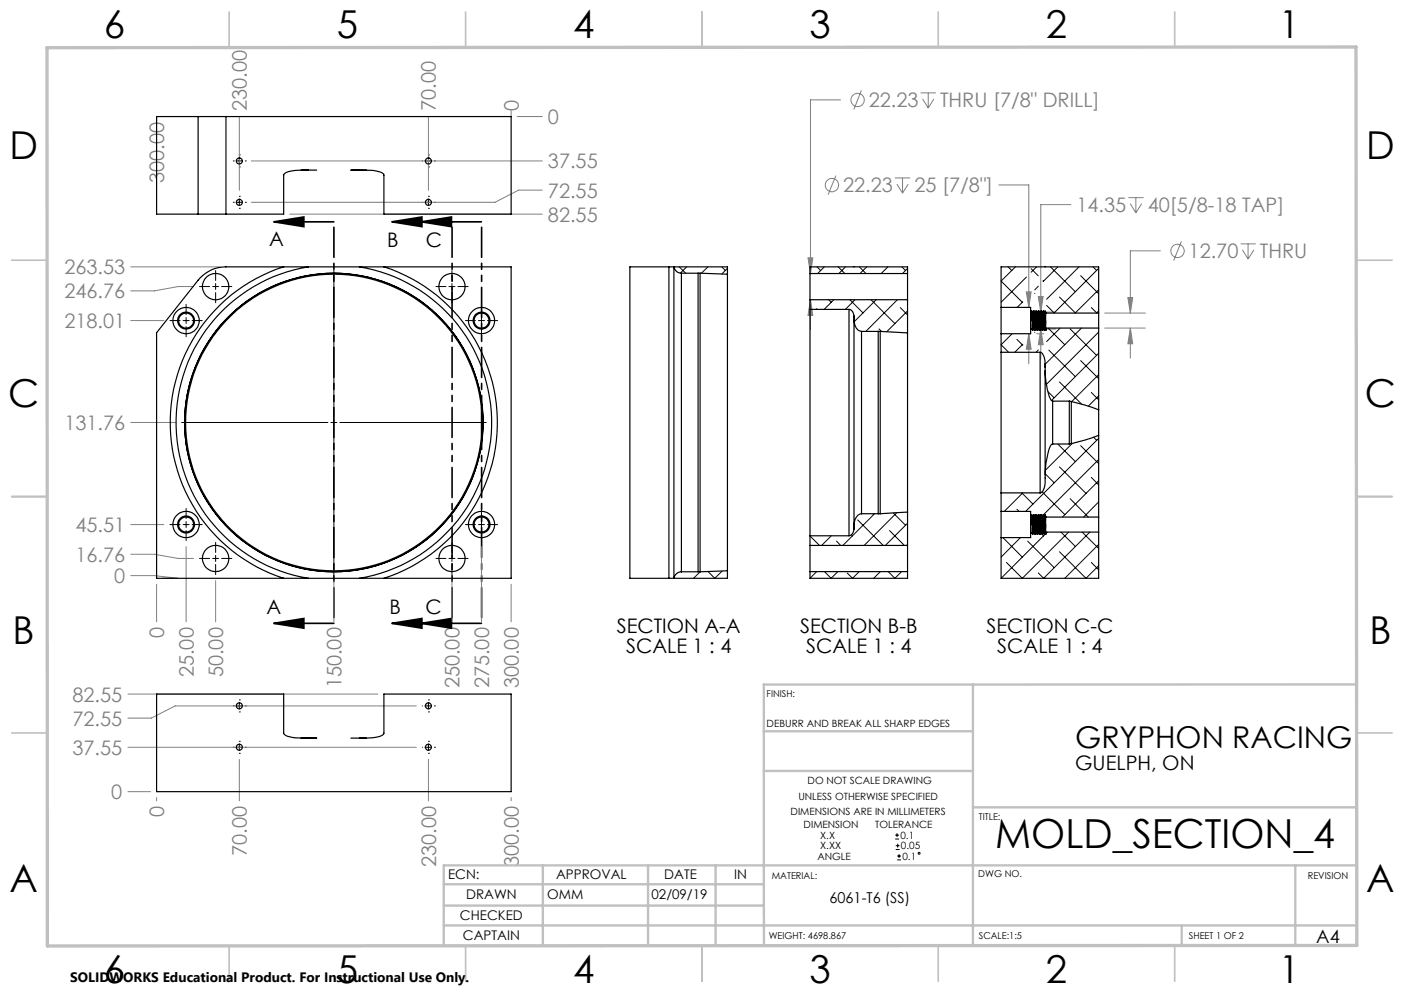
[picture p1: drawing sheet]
<svg xmlns="http://www.w3.org/2000/svg" width="297mm" height="210mm" viewBox="0 0 297 210" stroke-linecap="round" stroke-linejoin="round" font-family="sans-serif">
<g fill="none" stroke="#808080" stroke-width=".21">
<path d="M182.2 19.1l-1.6 4.1M194.7 19.6h3.3M196.4 19.6v3.3M33.1 24.7v1.2M50.6 24.7v15.5M53.2 34h61.5M90.6 24.7v15.5M108.1 23.4v1.3M109.4 24.7h5.3M176.8 37.1l-1.6 4.1M177.8 21.1h-6.4v36.7M189.3 37.6h3.2"/>
<path d="M189.7 38.9l1.2 1.9M190.9 37.6v3.2M192.1 38.9l-1.2 1.9M195.2 20.9l1.2 2M197.6 20.9l-1.2 2M211.3 39.1h6.3v25.9M27.7 56.4h18.8M61.3 45.3h53.4M114.7 40.2h-5l-5 2.6h-51.5M170.9 54.5h1l-.5 3.3zM226.5 43.3h-6.3v22.7M238.7 41.8h3.2"/>
<path d="M239.1 43.1l1.2 1.9M240.3 41.8v3.2M241.5 43.1l-1.2 1.9M245.5 53h-6.4v13.2M249.9 51l-1.6 4.1M262.4 51.6h3.2M262.8 52.8l1.2 2M264 51.6v3.2M265.3 52.8l-1.3 2M27.7 67.8h7M40.9 60.6h-3.2l-5 .9h-5M171.4 63.4l.5 3.3h-1z"/>
<path d="M171.4 63.4v6.3M217.1 61.7h1l-.5 3.3zM217.6 70.6l.5 3.3h-1zM217.6 70.6v6.3M219.3 70.6h1.5M219.3 69.6h4M219.3 66h4M219.6 62.7h1.1l-.5 3.3zM220.2 69.6v6.3M220.2 69.6l.5 3.3h-1.1zM233.7 66.2h8.6M233.7 69.4h8.6"/>
<path d="M238.6 62.9h1l-.5 3.3zM239.1 69.4l.5 3.3h-1zM239.1 69.4v6.3M27.7 89.4h9.4M27.7 117.2h5l5 .9h3.2M27.7 110.9h7M39.4 115.6v15.9M101.8 115.6v15.9M27.7 121.7h5l5 .6h-3.3M33.1 123.6v7.9M45.6 122.8v8.7M70.6 122.8v8.7"/>
<path d="M95.6 122.8v8.7M108.1 123.6v7.9M27.1 158h61M27.1 146.8h52.8M88.1 149.3h-51.1l-5 2.6h-4.9M27.1 167.4h4.8M33.1 168.7v.7M50.6 160.6v8.8M90.6 160.6v8.8M108.1 168.7v.7"/>
<circle cx="176" cy="39.1" r="1.42"/>
<circle cx="181.4" cy="21.1" r="1.42"/>
<circle cx="249.1" cy="53.1" r="1.41"/>
</g>
<g fill="none" stroke="#000" stroke-width=".21">
<path d="M49.4 34h.1M50 34h1.3M50.6 32.8h.1M50.6 35.3h.1M50.6 33.4v1.3M51.9 34h.1M89.3 34h.1M90 34h1.3M90.6 32.8h.1M90.6 35.3h.1M90.6 33.4v1.3M91.9 34h.1"/>
<path d="M45.6 57.2v2.1M45.6 60v1.2M49.4 42.8h.1M50 42.8h1.3M50.6 41.5h.1M50.6 44.1h.1M50.6 42.1v1.3M51.9 42.8h.1M70.6 57.1v31M89.3 42.8h.1M90 42.8h1.3M90.6 41.5h.1"/>
<path d="M90.6 44.1h.1M90.6 42.1v1.3M91.9 42.8h.1M95.6 57.2v2.1M95.6 60v1.2M35.9 67.8h2.2M38.7 67.8h1.3M39.4 64.4v2.1M39.4 67.2v1.2M39.4 69.1v2.1M40.6 67.8h2.2M42.2 60.6h2.1"/>
<path d="M45 60.6h1.2M45.6 61.9v2.1M46.9 60.6h2.1M92.2 60.6h2.1M95 60.6h1.2M95.6 61.9v2.1M96.9 60.6h2.1M98.5 67.8h2.1M101.2 67.8h1.3M101.8 64.4v2.1M101.8 67.2v1.2M101.8 69.1v2.1"/>
<path d="M103.1 67.8h2.2M38.4 89.4h31M70 89.4h1.3M70.6 88.7v1.3M70.6 90.6v31M71.9 89.4h30.9M35.9 110.9h2.2M38.7 110.9h1.3M39.4 107.5v2.2M39.4 110.3v1.3M39.4 112.2v2.1M40.6 110.9h2.2"/>
<path d="M42.2 118.1h2.1M45 118.1h1.2M45.6 114.7v2.1M45.6 117.5v1.2M45.6 119.4v2.1M46.9 118.1h2.1M92.2 118.1h2.1M95 118.1h1.2M95.6 114.7v2.1M95.6 117.5v1.2M95.6 119.4v2.1M96.9 118.1h2.1"/>
<path d="M98.5 110.9h2.1M101.2 110.9h1.3M101.8 107.5v2.2M101.8 110.3v1.3M101.8 112.2v2.1M103.1 110.9h2.2M49.4 149.3h.1M49.4 158h.1M50 149.3h1.3M50 158h1.3M50.6 148h.1M50.6 150.6h.1"/>
<path d="M50.6 156.8h.1M50.6 159.3h.1M50.6 148.7v1.2M50.6 157.4v1.3M51.9 149.3h.1M51.9 158h.1M89.3 149.3h.1M89.3 158h.1M90 149.3h1.3M90 158h1.3M90.6 148h.1M90.6 150.6h.1"/>
<path d="M90.6 156.8h.1M90.6 159.3h.1M90.6 148.7v1.2M90.6 157.4v1.3M91.9 149.3h.1M91.9 158h.1M189.4 177.4h.8M189.4 176.6h.8M189.5 179.7h.8M189.5 178.8h.8M189.8 176.2v.8M189.9 178.4v.8"/>
<path d="M189.8 181.8h.8M189.8 181h.8M190.2 180.6v.9"/>
<circle cx="194.4" cy="180.4" r=".2"/>
</g>
<path d="M57.9 46.9h12.7M57.9 46.9l6.4-1v2zM82.9 46.9l6.4-1v2zM82.9 46.9h18.9M89.1 46.9l6.4-1v2zM57.9 131.8h12.7M57.9 131.8l6.4-1v2zM82.9 131.8l6.4-1v2zM82.9 131.8h18.9M89.1 131.8l6.4-1v2z" fill="none" stroke="#000" stroke-width=".35"/>
<path d="M70.6 46.9v84.9M95.6 46.9v84.9M101.9 46.9v84.9" fill="none" stroke="#000" stroke-width=".35" stroke-dasharray="6.3 1.3 1.3 1.3 1.3 1.3" stroke-dashoffset="-1.2"/>
<g fill="none" stroke="#c0c0c0" stroke-width=".35">
<path d="M48.5 2.5v7.5M98.5 2.5v7.5M148.5 2.5v7.5M198.5 2.5v7.5M248.5 2.5v7.5M2.5 55h7.5M287 55h7.5M2.5 105h7.5M287 105h7.5M2.5 155h7.5M287 155h7.5M48.5 200v7.5"/>
<path d="M98.5 200v7.5M148.5 200v7.5M198.5 200v7.5M248.5 200v7.5"/>
</g>
<g fill="none" stroke="#c0c0c0" stroke-width=".5">
<path d="M161.6 154.6h44.2M205.8 144.8v55.2M287 144.7l-125.4 .1v55.2M161.6 163h44.2M205.8 170.7h81.2M93.9 195.7h193.1M93.9 191.5h67.7M93.9 187h67.7M114.8 183v17M137.1 183v17M151.4 183v17M250 195.8v4.2"/>
<path d="M274 183v16.9M287 183h-193.1v17"/>
</g>
<path d="M9.9 10.1l276.9-.2 .2 190-277 .2z" fill="none" stroke="#c0c0c0" stroke-width=".7"/>
<g fill="#000">
<path d="M57.9 46.9l6.4-1v2zM57.9 131.8l6.4-1v2z"/>
<path d="M82.9 46.9l6.4-1v2zM82.9 131.8l6.4-1v2zM89.1 46.9l6.4-1v2zM89.1 131.8l6.4-1v2z"/>
</g>
<path d="M170.9 54.5h1l-.5 3.3zM171.4 63.4l.5 3.3h-1zM217.1 61.7h1l-.5 3.3zM217.6 70.6l.5 3.3h-1zM238.6 62.9h1l-.5 3.3zM239.1 69.4l.5 3.3h-1zM220.2 69.6l.5 3.3h-1.1zM219.6 62.7h1.1l-.5 3.3z" fill="#808080"/>
<g fill="none" stroke="#000" stroke-width=".25">
<path d="M41.9 24.7h5.9M41.9 24.7h-8.8v20.6h8.8M41.9 24.7v20.6M47.8 24.7h60.3v20.6h-26.9v-8.4a3.7 3.7 0 0 0-3-.9h-4h3.3M47.8 24.7v20.6M50.6 33.4h.1M63.7 36h3.3M65.2 36a9.2 9.2 0 0 0-4.9 .6l-.3 .4v8.3h-12.2M90.6 33.4h.1M41.9 45.3h5.9M50.6 42.1l.1 .1M60 56.4h-12.2a7.3 7.3 0 0 0-5.9 2.9l-8.8 11.1v51.9h26.9"/>
<path d="M60 56.4a34.6 34.6 0 0 0-24 33 34.6 34.6 0 0 0 24 32.9M60 56.4h5.2M65.2 56.4a33.4 33.4 0 0 0-28 33 33.4 33.4 0 0 0 28 32.9M65.2 56.4h10.8M76 56.4a33.4 33.4 0 0 1 28 33 33.4 33.4 0 0 1-28 32.9M76 56.4h5.2M81.2 56.4a34.6 34.6 0 0 1 24 33 34.6 34.6 0 0 1-24 32.9M81.2 56.4h26.9v65.9h-26.9M90.6 42.1l.1 .1M141.5 56.4v65.9M141.5 56.4h1M141.5 56.4h-8.3v65.9h8.3"/>
<path d="M142.6 56.4v65.9M144.1 57.8a1.58 1.58 0 0 1-1.5-1.4h11.3v1.6M144.1 57.8v63.1M144.1 57.8h3.6M147.7 57.8v63.1M147.7 57.8h.4M148.1 57.8v63.1M148.1 57.8l5.8 .2M153.9 58v62.7M171.3 57.8v5.6M171.3 57.8v-1.4h20.7v1.4M171.3 57.8h20.7"/>
<path d="M180.7 56.4h.1M192 57.8v5.6M221.1 56.4h.1M171.3 65.4v47.9M171.3 63.4v2M171.3 63.4h20.7M171.3 65.4h8.3M179.6 65.4a1.47 1.47 0 0 1 1.1 1.8M179.6 65.4v47.9M180.7 67.6v43.5M180.7 67.2a2.71 2.71 0 0 0 1.2 2.8l.3 .1M180.7 66.8v.4"/>
<path d="M182.2 70.1v38.5M182.2 70.1h4M185.8 70.1v38.5M186.2 70.1l5.8 .3M186.2 70.1v38.5M192 70.4v37.9M192 63.4v7M211.8 65v5.6M211.8 74.5v29.7M211.8 65v-8.6h20.6v9.8M211.8 65h6.2v1M211.8 70.6v3.9"/>
<path d="M211.8 74.5h8.2M218 67.8v1.8M218 66v1.8M218 69.6v1h-6.2M218 69.6h.3M218 66h.1M218.1 66l-.1 1.8M218.2 65.8h.1M218.2 65.8l-.1 .2M218.2 65.8l-.1 2M218.3 65.8l.1 .2M218.3 65.8l-.1 2"/>
<path d="M218.3 69.6l.1 .2M218.4 66l-.1 1.8h-.3M218.4 66h.1M218.4 69.8h.1M218.5 66l-.2 3.6M218.5 69.6l-.1 .2M218.5 69.6h.2M218.6 65.8h.1M218.6 65.8l-.1 .2M218.6 65.8l-.2 4M218.6 65.8l.1 .2M218.6 65.8l-.2 3.9"/>
<path d="M218.7 69.6l.1 .2M218.7 66l-.2 3.6M218.7 66h.1M218.8 69.8h.1M218.8 66l-.1 3.6M218.9 69.6l-.1 .2M218.9 69.6h.1M218.9 65.8h.1M218.9 65.8l-.1 .2M218.9 65.8l-.1 4M219 65.8l.1 .2M219 65.8l-.2 3.9"/>
<path d="M219 69.6l.1 .2M219.1 66l-.2 3.6M219.1 66h.1M219.1 69.8h.1M219.2 66l-.2 3.6M219.3 69.6l-.2 .2M219.3 69.6h.1M219.3 65.8h.1M219.3 65.8l-.1 .2M219.3 65.8l-.2 4M219.3 65.8l.1 .2M219.3 65.8l-.2 3.9"/>
<path d="M219.4 69.6l.1 .2M219.4 66l-.1 3.6M219.4 66h.1M219.5 69.8h.1M219.5 66l-.1 3.6M219.6 69.6l-.1 .2M219.6 69.6h.1M219.6 65.8h.1M219.6 65.8l-.1 .2M219.6 65.8l-.1 4M219.7 65.8l.1 .2M219.7 65.8l-.2 3.9"/>
<path d="M219.7 69.6l.1 .2M219.8 66l-.2 3.6M219.8 66h.1M219.8 69.8h.1M219.9 66l-.2 3.6M220 69.6l-.1 .2M220 69.6h.1M220 65.8h.1M220 65.8l-.1 .2M220 65.8l-.2 4M220 74.5h.2a3.3 3.3 0 0 1 .9 3.1M220 65.8l.1 .2"/>
<path d="M220 65.8l-.1 3.9M220 74.5v29.7M220.1 69.6l.1 .2M220.1 66l-.1 3.6M220.1 66h.1M220.2 69.8h.1M220.2 66l-.1 3.6M220.3 69.6l-.1 .2M220.3 69.6h.1M220.3 65.8l-.1 .2M220.3 65.8l-.1 4M220.3 65.8h.1"/>
<path d="M220.4 65.8l.1 .2M220.4 65.8l-.2 3.9M220.4 69.6l.1 .2M220.5 66l-.2 3.6M220.5 66h.1M220.5 69.8h.1M220.6 66l-.2 3.6M220.7 69.6l-.1 .2M220.7 69.6h.1M220.7 65.8h.1M220.7 65.8l-.1 .2M220.7 65.8l-.2 4"/>
<path d="M220.7 65.8l.1 .2M220.7 65.8l-.1 3.9M220.8 69.6l.1 .2M220.8 66l-.1 3.6M220.8 66h.1M220.9 69.8h.1M220.9 66l-.1 3.6M221 69.6l-.1 .2M221 69.6h.1M221.1 65.8h.1M221.1 65.8l-.2 .2M221.1 65.8l-.2 4"/>
<path d="M221.1 78.4v22M221.1 77.6a12.4 12.4 0 0 0 1.4 7.2h.2M221.1 65.8l.1 .2M221.1 65.8l-.2 3.9M221.1 76.9v.7M221.1 69.6l.1 .2M221.2 69.6h.2l-.1 .2M221.2 66.2v3.2M221.2 66l-.2 3.6M221.2 67.8l-.1 1.8M221.2 66v.2M221.2 69.4v.2"/>
<path d="M221.2 69.4h11.2M221.2 66.2h11.2M221.2 69.8h.1M221.2 69.6v.2M221.3 69.6v.2M232.4 66.2v3.2M232.4 69.4v17.3M222.7 93.9l-.3 .2a15.8 15.8 0 0 0-1.3 8.1l-.1 .5a1.41 1.41 0 0 1-1 1.5M222.7 84.8v9.1M222.7 93.9h3.5M222.7 84.8h3.5M226.2 84.8v9.1"/>
<path d="M226.2 84.8l.4 .1M226.6 93.8l-.4 .1M226.6 84.9l3 .8 2.8 1M226.6 84.9v8.9M232.4 92.1l-2.8 1-3 .7M232.4 86.7v5.4M232.4 92.1v17.3M171.3 115.3v5.6M171.3 113.3v2M171.3 115.3h20.7M171.3 113.3h8.3M180.7 111.5a1.54 1.54 0 0 1-1.1 1.8"/>
<path d="M180.7 111.5v.4M182.2 108.6a2.38 2.38 0 0 0-1.5 2.9M182.2 108.6h3.6M185.8 108.6h.4M192 108.3l-5.8 .3M192 115.3v5.6M192 108.3v7M211.8 108.2v5.5M211.8 108.2h6.2v.9M211.8 104.2v4M211.8 104.2h8.2M218 110.9v1.8"/>
<path d="M218 109.1v1.8M218 109.1h.1M218 112.7v1h-6.2M218 112.7h.3M218.1 109.1l-.1 1.8M218.2 108.9h.1M218.2 108.9l-.1 .2M218.2 109l-.1 1.9M218.3 108.9l.1 .2M218.3 108.9l-.1 2M218.3 112.7l.1 .2M218.4 109.1l-.1 1.8h-.3"/>
<path d="M218.4 109.1h.1M218.5 109.1l-.2 3.6M218.5 112.7l-.1 .2M218.5 112.7h.2M218.6 108.9h.1M218.6 108.9l-.1 .2M218.6 109l-.2 3.9M218.6 108.9l.1 .2M218.6 108.9l-.2 3.9M218.7 112.7l.1 .2M218.7 109.1l-.2 3.6M218.7 109.1h.1"/>
<path d="M218.8 112.9h.1M218.8 109.1l-.1 3.6M218.9 112.7l-.1 .2M218.9 112.7h.1M218.9 108.9h.1M218.9 108.9l-.1 .2M218.9 109l-.1 3.9M219 108.9l.1 .2M219 108.9l-.2 3.9M219 112.7l.1 .2M219.1 109.1l-.2 3.6M219.1 109.1h.1"/>
<path d="M219.2 109.1l-.2 3.6M219.3 112.7l-.2 .2M219.3 112.7h.1M219.3 108.9l-.1 .2M219.3 109l-.2 3.9M219.3 108.9h.1M219.3 108.9l.1 .2M219.3 108.9l-.2 3.9M219.4 112.7l.1 .2M219.4 109.1l-.1 3.6M219.4 109.1h.1M219.5 109.1l-.1 3.6"/>
<path d="M219.6 112.7l-.1 .2M219.6 112.7h.1M219.6 108.9h.1M219.6 108.9l-.1 .2M219.6 109l-.1 3.9M219.7 108.9l.1 .2M219.7 108.9l-.2 3.9M219.7 112.7l.1 .2M219.8 109.1l-.2 3.6M219.8 109.1h.1M219.8 112.9h.1M219.9 109.1l-.2 3.6"/>
<path d="M220 112.7l-.1 .2M220 112.7h.1M220 108.9h.1M220 108.9l-.1 .2M220 109l-.2 3.9M220 108.9l.1 .2M220 108.9l-.1 3.9M220.1 112.7l.1 .2M220.1 109.1l-.1 3.6M220.1 109.1h.1M220.2 109.1l-.1 3.6M220.3 112.7l-.1 .2"/>
<path d="M220.3 112.7h.1M220.3 108.9h.1M220.3 108.9l-.1 .2M220.3 109l-.1 3.9M220.4 108.9l.1 .2M220.4 108.9l-.2 3.9M220.4 112.7l.1 .2M220.5 109.1l-.2 3.6M220.5 109.1h.1M220.6 109.1l-.2 3.6M220.7 112.7l-.2 .2M220.7 112.7h.1"/>
<path d="M220.7 108.9h.1M220.7 108.9l-.1 .2M220.7 109l-.2 3.9M220.7 108.9l.1 .2M220.7 108.9l-.1 3.9M220.8 112.7l.1 .2M220.8 109.1l-.1 3.6M220.8 109.1h.1M220.9 112.9h.1M220.9 109.1l-.1 3.6M221 112.7l-.1 .2M221 112.7h.1"/>
<path d="M221.1 108.9h.1M221.1 108.9l-.2 .2M221.1 109l-.2 3.9M221.1 108.9l.1 .2M221.1 108.9l-.2 3.9M221.1 109h.1M221.1 112.7l.1 .2M221.2 109.4v3.1M221.2 112.7h.2l-.2 .2M221.2 109.1l-.2 3.6M221.2 110.9l-.1 1.8M221.2 109.4h11.2"/>
<path d="M221.2 109.1v.3M221.2 112.5v.2M221.2 112.5h11.2M221.2 112.7v.2M221.3 112.7v.2M232.4 109.4v3.1M232.4 112.5v9.8h-20.6v-8.6M60 122.3h5.2M65.2 122.3h10.8M76 122.3h5.2M141.5 122.3h1M144.1 120.9a1.65 1.65 0 0 0-1.5 1.4"/>
<path d="M144.1 120.9h3.6M147.7 120.9h.4M153.9 120.7v1.6h-11.3M153.9 120.7l-5.8 .2M171.3 120.9v1.4h20.7v-1.4M171.3 120.9h20.7M221.1 122.3h.1M50.6 157.4h.1M50.6 148.7h.1M63.7 156.1h3.3h-1.8a10.4 10.4 0 0 1-4.8-.6l-.4-.5v-8.2h-26.9v20.6h75v-20.6h-26.9v8.3l-.3 .4-.7 .3a13.8 13.8 0 0 1-4.2 .3M74.2 156.1h3.3M90.6 157.4h.1"/>
<path d="M90.6 148.7h.1"/>
<circle cx="50.6" cy="34.1" r=".63"/>
<circle cx="90.6" cy="34.1" r=".63"/>
<circle cx="50.6" cy="42.8" r=".63"/>
<circle cx="90.6" cy="42.8" r=".63"/>
<circle cx="39.4" cy="67.8" r="1.79"/>
<circle cx="39.4" cy="67.8" r="1.59"/>
<circle cx="39.4" cy="67.8" r="2.78"/>
<circle cx="45.6" cy="60.6" r="2.78"/>
<circle cx="95.6" cy="60.6" r="2.78"/>
<circle cx="101.9" cy="67.8" r="1.58"/>
<circle cx="101.9" cy="67.8" r="2.77"/>
<circle cx="101.9" cy="67.8" r="1.79"/>
<circle cx="70.6" cy="89.4" r="31.4"/>
<circle cx="70.6" cy="89.4" r="31.6"/>
<circle cx="39.4" cy="110.9" r="2.79"/>
<circle cx="39.4" cy="110.9" r="1.79"/>
<circle cx="39.4" cy="110.9" r="1.59"/>
<circle cx="45.6" cy="118.1" r="2.77"/>
<circle cx="95.6" cy="118.1" r="2.77"/>
<circle cx="101.9" cy="110.9" r="2.78"/>
<circle cx="101.9" cy="110.9" r="1.58"/>
<circle cx="101.9" cy="110.9" r="1.79"/>
<circle cx="50.6" cy="158" r=".63"/>
<circle cx="50.6" cy="149.3" r=".63"/>
<circle cx="90.6" cy="158" r=".65"/>
<circle cx="90.6" cy="149.3" r=".65"/>
</g>
<g fill="none" stroke="#000" stroke-width=".21">
<path d="M143.7 56.4l1.4 1.4M145.2 56.4l-1.3 1.3M149.8 56.4l-1.5 1.4M152.7 56.4l.8 .8M153.9 56.8l-1.2 1.2M172.8 56.4l.8 .8M174.4 56.4l-1.4 1.4M177.3 56.4l1.4 1.4M178.9 56.4l-1.5 1.4M181.8 56.4l1.4 1.4M183.3 56.4l-1.4 1.4M187.8 56.4l-1.4 1.4"/>
<path d="M190.8 56.4l.8 .8M192 56.8l-1.1 1M213.3 56.4l.7 .8M214.8 56.4l-3 3 4.5 4.5M217.1 58.6l-5.3 5.3M218.1 56.8l1.5 1.5M219.3 56.4l-1.2 1.2M220.7 59.3l.1 .1M222.2 56.4l5.3 5.3M223.8 56.4l-3.1 3.1M228.2 56.4l-6.8 6.9M228.6 58.3l3.8 3.8"/>
<path d="M231.2 56.4l.8 .8M232.4 56.8l-9.4 9.4M172.7 65.3l.2 .1M175.3 63.4l.5 .5M176.4 63.4l-2.1 2M179.8 63.4l2.8 2.8M180.9 63.4l-2.1 2M184.3 63.4l5 5M185.3 63.4l-4.6 4.6M185.9 69.6l.6 .5M189.8 63.4l-6.6 6.7M190.4 65l1.6 1.6"/>
<path d="M192 65.7l-4.4 4.5M192 70.2l-.2 .2M214.1 70.6l-2.3 2.3 1.6 1.6M215.1 71.8l1.3 1.2M216.4 72.8l-1.7 1.7M216.4 63.8l-1.2 1.2M218.9 65.8l-.2 .2M218.9 62v.1M218.9 70.3h.1M219.6 60.5l-.7 .8M219.6 74l-.4 .5M221.4 64.6l1.6 1.6"/>
<path d="M221.7 69.4l3.5 3.5M221.9 74l5.6 5.6M224.1 62.8l3.4 3.4M224.3 69.4l-2.9 2.8M226.4 69.6l5.6 5.6M228.6 76.3l3.8 3.8M228.8 69.4l-7.7 7.6M230.9 65l1.1 1.2M232.4 70.2l-11 11.1M232.4 74.7l-10 10M232.4 79.2l-5.7 5.7M232.4 61.3l-5 4.9"/>
<path d="M232.4 65.7l-.4 .5M221.7 82.8l1.3 1.3M223.8 93.9l3.7 3.7M224.1 98.7l5.6 5.6M224.1 80.8l4.7 4.7M226.8 93.8l-5.6 5.6M228.6 94.3l3.8 3.7M230.9 83l1.5 1.6M231.3 92.5l.7 .6M232.4 83.7l-2.2 2.2M232.4 92.7l-15.4 15.5M232.4 97.2l-11.9 11.9"/>
<path d="M171.4 113.3l2 2M175.9 113.3l-2.1 2M177 114.4l.8 .9M180.1 113.1l.2 .2M181.4 110l5.4 5.3M184.6 108.6l.2 .2M185 108.6l-6.7 6.7M188.2 112.2l3.1 3.1M188.9 108.5l2.7 2.6M189.7 108.4l-6.9 6.9M192 110.7l-4.7 4.6M192 115.1l-.2 .2"/>
<path d="M211.9 104.2l-.1 .1M212.2 113.7l4.1 4.1M215.1 107.7l.5 .5M215.9 113.7l-4.1 4.1M216.1 104.2l2.4 2.4M216.4 104.2l-4 4M217.4 114.4l5.6 5.6M220.2 112.8l.6 .5M220.5 104l4.7 4.8M221.2 100.3l1.8 1.8M221.2 112.9l-9.4 9.4M221.6 112.5l-.2 .2"/>
<path d="M224.1 116.7l5.6 5.6 2.7-2.7M224.4 112.5l3.1 3.1M226.1 112.5l-9.8 9.8-3.4-3.4M226.4 105.5l3.8 3.9M228.9 112.5l3.5 3.5M230.5 112.5l-9.7 9.8-1.2-1.1M230.9 118.9l1.5 1.6M230.9 101l1.5 1.5M232.4 115.1l-7.2 7.2M232.4 101.7l-7.6 7.7M232.4 106.1l-3.2 3.3M148.1 120.9l-1.4 1.4"/>
<path d="M152.8 120.8l-1.6 1.5-1.4-1.4M172.8 120.9l-1.5 1.4M174.4 120.9l1.4 1.4 1.4-1.4M181.8 120.9l-1.5 1.4-1.1-1.1M186.2 120.9l-1.4 1.4M187.9 120.9l1.4 1.4 1.4-1.4"/>
</g>
<text font-size="8.5" x="210.5" y="179.3">MOLD_SECTION_4</text>
<g font-size="8.1">
<text x="22" y="8">6</text>
<text x="71.2" y="8">5</text>
<text x="121.2" y="8">4</text>
<text x="171.3" y="8">3</text>
<text x="221.3" y="8">2</text>
<text x="270.5" y="8">1</text>
<text x="2" y="33.6">D</text>
<text x="289" y="33.6">D</text>
<text x="1.7" y="86.1">C</text>
<text x="288.7" y="86.1">C</text>
<text x="2.7" y="136.1">B</text>
<text x="289.7" y="136.1">B</text>
<text x="2" y="188.6">A</text>
<text x="289" y="188.6">A</text>
<text x="22" y="208">6</text>
<text x="71.2" y="208">5</text>
<text x="121.2" y="208">4</text>
<text x="171.3" y="208">3</text>
<text x="221.3" y="208">2</text>
<text x="270.5" y="208">1</text>
</g>
<text font-size="6.3" x="227.4" y="158.2">GRYPHON RACING</text>
<g font-size="4.2" fill="#808080">
<text x="52.2" y="23.5" transform="rotate(-90 52.2 23.5)">230.00</text>
<text x="92.2" y="23.5" transform="rotate(-90 92.2 23.5)">70.00</text>
<text x="109.7" y="23.5" transform="rotate(-90 109.7 23.5)">0</text>
<text x="183.8" y="22.7">22.23</text>
<text x="198.9" y="22.7">THRU [7/8&quot; DRILL]</text>
<text x="115.9" y="26.2">0</text>
<text x="115.9" y="35.6">37.55</text>
<text x="34.7" y="38.7" transform="rotate(-90 34.7 38.7)">300.00</text>
<text x="115.9" y="41.8">72.55</text>
<text x="178.3" y="40.7">22.23</text>
<text x="193.4" y="40.7">25 [7/8&quot;]</text>
<text x="115.9" y="46.9">82.55</text>
<text x="227.7" y="44.8">14.35</text>
<text x="242.8" y="44.8">40[5/8-18 TAP]</text>
<text x="13.6" y="58">263.53</text>
<text x="251.4" y="54.6">12.70</text>
<text x="266.5" y="54.6">THRU</text>
<text x="13.6" y="63.1">246.76</text>
<text x="13.6" y="69.4">218.01</text>
<text x="13.6" y="90.9">131.76</text>
<text x="16" y="112.5">45.51</text>
<text x="16" y="118.8">16.76</text>
<text x="24.2" y="123.3">0</text>
<text x="34.7" y="135" transform="rotate(-90 34.7 135)">0</text>
<text x="41" y="143.2" transform="rotate(-90 41 143.2)">25.00</text>
<text x="47.2" y="143.2" transform="rotate(-90 47.2 143.2)">50.00</text>
<text x="15.3" y="148.4">82.55</text>
<text x="72.2" y="145.6" transform="rotate(-90 72.2 145.6)">150.00</text>
<text x="97.2" y="145.6" transform="rotate(-90 97.2 145.6)">250.00</text>
<text x="103.5" y="145.6" transform="rotate(-90 103.5 145.6)">275.00</text>
<text x="109.7" y="145.6" transform="rotate(-90 109.7 145.6)">300.00</text>
<text x="15.3" y="153.5">72.55</text>
<text x="15.3" y="159.6">37.55</text>
<text x="23.5" y="169">0</text>
<text x="34.7" y="172.9" transform="rotate(-90 34.7 172.9)">0</text>
<text x="52.2" y="181.1" transform="rotate(-90 52.2 181.1)">70.00</text>
<text x="92.2" y="183.4" transform="rotate(-90 92.2 183.4)">230.00</text>
<text x="109.7" y="183.4" transform="rotate(-90 109.7 183.4)">300.00</text>
</g>
<g font-size="4.2">
<text x="56.9" y="52">A</text>
<text x="81.9" y="52.1">B</text>
<text x="90.1" y="52.1">C</text>
<text x="56.4" y="129.8">A</text>
<text x="82.4" y="129.8">B</text>
<text x="90" y="129.9">C</text>
<text x="130.5" y="133.9">SECTION A-A</text>
<text x="169.3" y="133.9">SECTION B-B</text>
<text x="208.7" y="133.9">SECTION C-C</text>
<text x="132.4" y="138.1">SCALE 1 : 4</text>
<text x="170.5" y="138.1">SCALE 1 : 4</text>
<text x="211" y="138.1">SCALE 1 : 4</text>
<text x="227.4" y="162.8">GUELPH, ON</text>
</g>
<text font-size="3.9" x="278.4" y="199.3">A4</text>
<text font-size="3.2" x="175.5" y="190.9">6061-T6 (SS)</text>
<text font-size="2.9" x="14.9" y="207.6">SOLIDWORKS Educational Product. For Instructional Use Only.</text>
<g font-size="2.8">
<text x="94.8" y="185.9">ECN:</text>
<text x="117.6" y="185.9">APPROVAL</text>
<text x="140.5" y="185.9">DATE</text>
<text x="155.3" y="185.9">IN</text>
<text x="98.6" y="190.2">DRAWN</text>
<text x="115.8" y="190.2">OMM</text>
<text x="137.8" y="190.2">02/09/19</text>
<text x="97.3" y="194.5">CHECKED</text>
<text x="97.9" y="198.9">CAPTAIN</text>
</g>
<g font-size="2.1">
<text x="162.2" y="153.7">DEBURR AND BREAK ALL SHARP EDGES</text>
<text x="170.8" y="165.8">DO NOT SCALE DRAWING</text>
<text x="167.2" y="172.4">DIMENSIONS ARE IN MILLIMETERS</text>
<text x="168.9" y="169.2">UNLESS OTHERWISE SPECIFIED</text>
<text x="170" y="175.2">DIMENSION</text>
<text x="173.5" y="179.6">X.XX</text>
<text x="173.5" y="177.4">X.X</text>
<text x="185.2" y="175.2">TOLERANCE</text>
<text x="190.5" y="177.4">0.1</text>
<text x="190.6" y="179.6">0.05</text>
<text x="172.9" y="181.8">ANGLE</text>
<text x="190.9" y="181.8">0.1</text>
</g>
<g font-size="2">
<text x="162.2" y="147.5">FINISH:</text>
<text x="207.1" y="173.3">TITLE:</text>
<text x="163.3" y="185.9">MATERIAL:</text>
<text x="207" y="185.5">DWG NO.</text>
<text x="276.7" y="185.9">REVISION</text>
<text x="162.6" y="198.5">WEIGHT: 4698.867</text>
<text x="207.1" y="198.6">SCALE:1:5</text>
<text x="251.5" y="198.6">SHEET 1 OF 2</text>
</g>
</svg>
